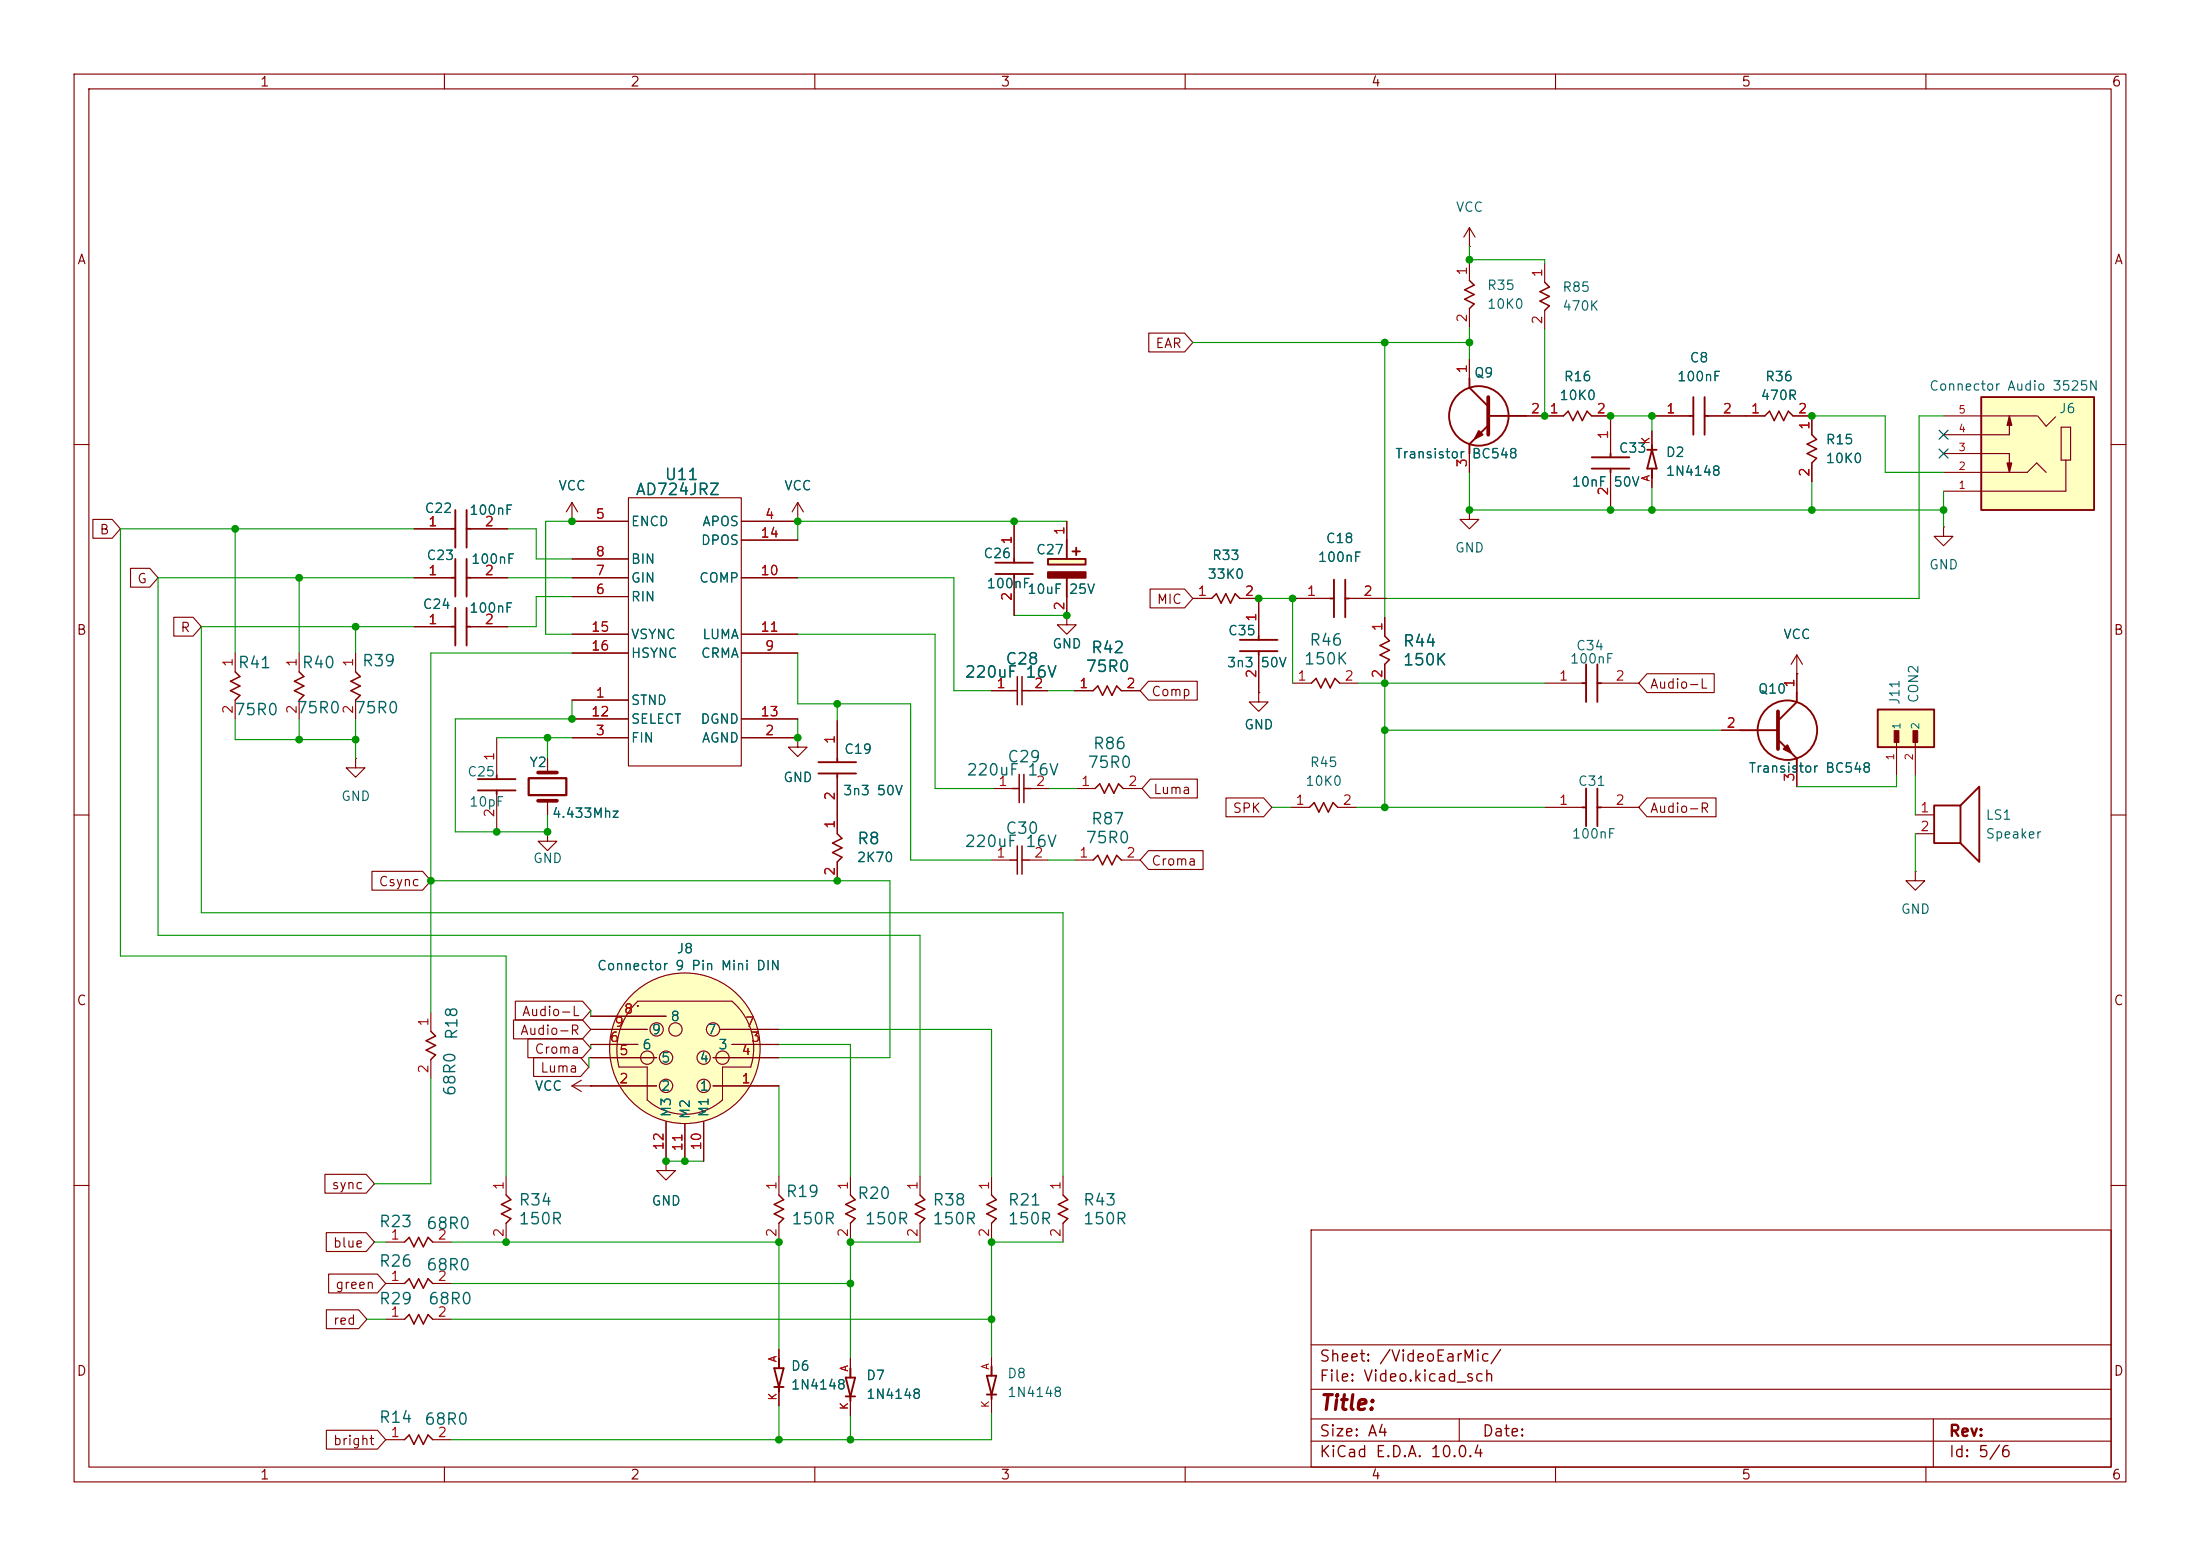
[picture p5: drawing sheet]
<svg xmlns="http://www.w3.org/2000/svg" width="297mm" height="210mm" viewBox="0 0 297 210" stroke-linecap="round" stroke-linejoin="round" font-family="sans-serif">
<g fill="none" stroke="#840000" stroke-width=".15">
<path d="M10 10h277v190h-277zM12 12h273v186h-273zM60 10v2M110 10v2M160 10v2M210 10v2M260 10v2M198.4 33.3h.1M198.4 30.7v2.6M198.4 35.3v2.5M198.4 30.7l-.8 1.3M198.4 30.7l.7 1.3"/>
<path d="M208.5 35.6v2.5M198.4 41.7v2.5M198.4 48.5v2.6M206 56.1h5.1M208.5 41.9v2.6M214.9 56.1h2.5M10 60h2M55.9 78h5.1M63.5 78h5.1M77.2 70.4h.1M77.2 78h7.6M77.2 70.4h7.6"/>
<path d="M77.2 75.4h7.6M77.2 67.8l-.7 1.3M77.2 67.8l.8 1.3M77.2 67.8v2.6M84.8 67.2h15.3v36.2h-15.3zM100.1 78h7.6M100.1 70.4h7.6M100.1 72.9h7.6M198.4 68.8v1.3h1.2l-1.2 1.3-1.3-1.3h1.3M198.4 68.8h.1M198.4 61.2v2.6M285 60h2"/>
<path d="M77.2 94.5h7.6M77.2 99.6h7.6M77.2 80.5h7.6M77.2 88.1h7.6M77.2 85.6h7.6M77.2 97h7.6M100.1 99.6h7.6M100.1 88.1h7.6M100.1 85.6h7.6M100.1 97h7.6M107.7 99.6v1.2h1.3l-1.3 1.3-1.3-1.3h1.3M107.7 99.6h.1"/>
<path d="M113 97.3v5.1M133.9 93.2h2.5M138.9 93.2h2.6M144 83.1v1.2h1.3l-1.3 1.3-1.3-1.3h1.3M144 83.1h.1M169.9 93.5v1.2h1.3l-1.3 1.3-1.2-1.3h1.2M169.9 93.5h.1M174.5 80.8h5.1M174.5 92.2h2.5M180.8 92.2h2.6M182.1 80.8h5.1M186.9 83.3v2.6"/>
<path d="M186.9 89.7v2.5M10 110h2M73.9 102.4v1.9M73.9 108.1v1.9M113 104.9v7.6M113 116.3v2.6M133.9 116.1h2.5M138.9 116.1h2.6M174.2 109h2.6M180.6 109h2.5M285 110h2M79.8 138.9h7.6"/>
<path d="M79.8 137.2h10.1M86.1 135.1h12.7a8.3 8.3 0 0 1 2.5 8.9h-3.8v4.5a7.6 7.6 0 0 1-10.1 0v-4.5h-3.8a9.1 9.1 0 0 1 2.5-8.9zM97.3 138.9h7.9M68.3 158.8v2.5M79.8 146.6h8.8M79.8 141h6.3M79.8 142.7h8.8M89.9 156.7v1.3h1.3l-1.3 1.3-1.3-1.3h1.3M89.9 156.7h.1M89.9 151.4v5.3M92.5 151.6v5.1M95 151.4v5.3"/>
<path d="M96.3 146.6h8.9M96.3 142.7h8.9M98.8 141h6.4M105.2 158.8v2.5M114.8 158.8v2.5M124.2 158.8v2.5M133.9 158.8v2.5M10 160h2M52.1 167.6h2.5M52.1 173.2h2.5M58.4 167.6h2.6M58.4 173.2h2.6"/>
<path d="M68.3 165.1v2.5M105.2 165.1v2.5M114.8 165.1v2.5M124.2 165.1v2.5M133.9 165.1v2.5M177 166h108v32h-108zM285 160h2M60 198v2M105.2 182.1v2.6M105.2 187.2v2.5M110 198v2M114.8 183.4v2.5"/>
<path d="M114.8 188.5v2.5M133.9 183.1v2.6M133.9 188.2v2.6M160 198v2M177 194.5h108M177 191.5h108M177 187.5h108M177 181.5h108M197 191.5v3M210 198v2M260 198v2M261 191.5v6.5"/>
<circle cx="88.6" cy="138.9" r=".9"/>
<circle cx="91.2" cy="138.9" r=".9"/>
<circle cx="96.3" cy="138.9" r=".9"/>
<circle cx="87.4" cy="142.7" r=".9"/>
<circle cx="89.9" cy="146.6" r=".9"/>
<circle cx="89.9" cy="142.7" r=".9"/>
<circle cx="92.5" cy="141.5" r="10.2"/>
<circle cx="95" cy="142.7" r=".9"/>
<circle cx="95" cy="146.6" r=".9"/>
<circle cx="97.5" cy="142.7" r=".9"/>
</g>
<g fill="none" stroke="#840000" stroke-width=".2">
<path d="M198.4 37.8l.6 .7-1.3 .6 1.3 .7-1.3 .6 1.3 .6-.6 .7M208.5 38.1l.7 .6-1.3 .7 1.3 .6-1.3 .6 1.3 .7-.7 .6M211.1 56.1l.6-.6 .6 1.3 .7-1.3 .6 1.3 .6-1.3 .7 .6M136.4 93.2h.9M137.3 91.3v3.8M138 93.2h.9M138 91.3v3.8M177 92.2l.7-.6 .6 1.2 .6-1.2 .7 1.2 .6-1.2 .6 .6M186.9 85.9l.7 .6-1.3 .6 1.3 .7-1.3 .6 1.3 .6-.7 .7M113 112.5l.7 .7-1.3 .6 1.3 .6-1.3 .7 1.3 .6-.7 .6M136.4 116.1h.9M137.3 114.2v3.8"/>
<path d="M138 114.2v3.8M138 116.1h.9M176.8 109l.6-.7 .7 1.3 .6-1.3 .6 1.3 .7-1.3 .6 .7M54.6 167.6l.6-.6 .7 1.3 .6-1.3 .6 1.3 .7-1.3 .6 .6M54.6 173.2l.6-.6 .7 1.3 .6-1.3 .6 1.3 .7-1.3 .6 .6M68.3 161.3l.7 .6-1.3 .7 1.3 .6-1.3 .6 1.3 .7-.7 .6M105.2 161.3l.6 .6-1.3 .7 1.3 .6-1.3 .6 1.3 .7-.6 .6M114.8 161.3l.6 .6-1.2 .7 1.2 .6-1.2 .6 1.2 .7-.6 .6M124.2 161.3l.6 .6-1.2 .7 1.2 .6-1.2 .6 1.2 .7-.6 .6M133.9 161.3l.6 .6-1.3 .7 1.3 .6-1.3 .6 1.3 .7-.6 .6"/>
</g>
<g fill="none" stroke="#840000" stroke-width=".25">
<path d="M198.4 51.1v1.2l2.5 2.6M200.9 56.1h5.1M200.9 57.4l-2.5 2.5v1.3M61 78h.5M61.5 75.4v5.1M63 78h.5M63 75.4v5.1M180.1 78.2v5.1M181.6 78.2v5.1M179.6 80.8h.5M181.6 80.8h.5M110.5 102.9h5.1"/>
<path d="M110.5 104.4h5.1M113 102.4v.5M113 104.4v.5M104.5 184.7h1.3l-.6 2.5zM104.5 187.2h1.3M105.2 183.4v1.3M105.2 187.2v.6M114.2 185.9h1.2l-.6 2.6zM114.2 188.5h1.2M114.8 184.7v1.2M114.8 188.5v.6M133.2 185.7h1.3l-.6 2.5z"/>
<path d="M133.2 188.2h1.3M133.9 184.4v1.3M133.9 188.2v.6"/>
<circle cx="199.6" cy="56.1" r="4"/>
</g>
<circle cx="92.5" cy="141.5" r="10.2" fill="#ffffc2" stroke="#ffffc2" stroke-width=".14"/>
<circle cx="86.1" cy="135.8" r=".08" fill="#840000" stroke="#840000" stroke-width=".14"/>
<path d="M200.9 53.6v5.1M72.6 104.3h2.6M72.6 108.1h2.6" fill="none" stroke="#840000" stroke-width=".51"/>
<path d="M199.6 58.2l.6 .5-1.1 .5z" fill="#840000" stroke="#840000" stroke-width=".25"/>
<path d="M71.4 105h5.1v2.3h-5.1z" fill="none" stroke="#840000" stroke-width=".3"/>
<path d="M141.5 75.4h5.1v.8h-5.1z" fill="#ffffc2"/>
<g fill="none" stroke="#840000" stroke-width=".25">
<path d="M61 71.4h.5M61.5 68.8v5.1M63 68.8v5.1M63 71.4h.5M141.5 75.4h5.1v.8h-5.1zM144 72.9v2.5M144 78v2.5M144.8 74.4h1M145.3 73.9v1M214.9 61.7h5.1M214.9 63.2h5.1M217.4 61.2v.5"/>
<path d="M217.4 63.2v.6M61 84.6h.5M61.5 82v5.1M63 84.6h.5M63 82v5.1M64.5 105.2h5.1M64.5 106.7h5.1M67.1 104.6v.6M67.1 106.7v.5"/>
</g>
<path d="M141.5 77.2h5.1v.8h-5.1z" fill="#840000" stroke="#840000" stroke-width=".25"/>
<g fill="none" stroke="#840000" stroke-width=".15">
<path d="M217.4 56.1v5.1M55.9 71.4h5.1M63.5 71.4h5.1M144 70.4v2.5M217.4 63.8v5M262.4 71.1v1.3h1.3l-1.3 1.3-1.3-1.3h1.3M262.4 71.1h.1M31.7 88.1v2.6M31.7 94.5v2.5M40.4 88.1v2.6M40.4 94.5v2.5M48 88.1v2.6"/>
<path d="M48 94.5v2.5M55.9 84.6h5.1M63.5 84.6h5.1M67.1 99.6v5M144 80.5v2.6M145 93.2h2.6M151.4 93.2h2.5M48 102.4v1.2h1.3l-1.3 1.3-1.3-1.3h1.3M48 102.4h.1M67.1 107.2v5.1M73.9 112.3v1.2h1.3l-1.3 1.3-1.3-1.3h1.3M73.9 112.3h.1"/>
<path d="M134.1 106.4h2.6M139.2 106.4h2.5M145 116.1h2.6M145.3 106.4h2.5M151.4 116.1h2.5M151.6 106.4h2.6M58.2 136.7v2.5M58.2 143v2.5M77.2 146.6l1.3 .7M77.2 146.6h2.6M78.5 145.8l-1.3 .8M79.8 146.6h.1"/>
<path d="M143.5 158.8v2.5M52.1 178.1h2.5M58.4 178.1h2.6M143.5 165.1v2.5M52.1 194.3h2.5M58.4 194.3h2.6"/>
</g>
<g fill="none" stroke="#840000" stroke-width=".2">
<path d="M31.7 90.7l.7 .6-1.3 .6 1.3 .7-1.3 .6 1.3 .7-.7 .6M40.4 90.7l.6 .6-1.2 .6 1.2 .7-1.2 .6 1.2 .7-.6 .6M48 90.7l.6 .6-1.2 .6 1.2 .7-1.2 .6 1.2 .7-.6 .6M147.6 93.2l.6-.6 .6 1.3 .7-1.3 .6 1.3 .6-1.3 .7 .6M136.7 106.4h.9M137.6 104.5v3.8M138.2 106.4h1M138.2 104.5v3.8M147.6 116.1l.6-.7 .6 1.3 .7-1.3 .6 1.3 .6-1.3 .7 .7M147.8 106.4l.7-.6 .6 1.3 .6-1.3 .7 1.3 .6-1.3 .6 .6M58.2 139.2l.6 .6-1.3 .7 1.3 .6-1.3 .6 1.3 .7-.6 .6M54.6 178.1l.6-.7 .7 1.3 .6-1.3 .6 1.3 .7-1.3 .6 .7"/>
<path d="M143.5 161.3l.6 .6-1.2 .7 1.2 .6-1.2 .6 1.2 .7-.6 .6M54.6 194.3l.6-.6 .7 1.2 .6-1.2 .6 1.2 .7-1.2 .6 .6"/>
</g>
<path d="M267.5 53.6h15.2v15.2h-15.2z" fill="#ffffc2"/>
<g fill="none" stroke="#840000" stroke-width=".25">
<path d="M228.1 56.1h.5M228.6 53.6v5.1M230.1 56.1h.5M230.1 53.6v5.1M267.5 53.6h15.2v15.2h-15.2zM222.4 60.7h1.2M223 60.1v.6M223 63.2v1.3M223 60.7l.6 2.5h-1.2zM213.6 92.2h.5M214.1 89.7v5M215.6 92.2h.6"/>
<path d="M215.6 89.7v5M213.6 109h.5M214.1 106.4v5.1M215.6 106.4v5.1M215.6 109h.6M261.1 108.7h3.6v5.1h-3.6zM264.7 108.7l2.5-2.5v10.1l-2.5-2.5"/>
</g>
<g fill="none" stroke="#840000" stroke-width=".15">
<path d="M223 56.1h5.1M223 58.2v2.5M230.6 56.1h7.7M242.1 56.1h2.5v2.6M262.4 56.1h12.6M271.3 56.1v2.6h-8.9M275.1 56.1l1.1 1.4 1.3-1.2M278.3 57.7h1.2v4.4h-1.2zM223 63.2v2.6M244.6 62.5v2.5M262.4 63.8h11.3l1.3-1.3 1.2 1.3M262.4 61.2h8.9v2.6"/>
<path d="M278.9 62.1v4.2h-16.5M208.5 92.2h5.1M216.2 92.2h5M208.5 109h5.1M216.2 109h5M258.6 117.6v1.3h1.2l-1.2 1.2-1.3-1.2h1.3M258.6 117.6h.1M258.6 110h2.5M258.6 112.5h2.5"/>
</g>
<g fill="#840000" stroke="#840000" stroke-width=".15">
<path d="M271 62.5h.6l-.3 1.3z"/>
<path d="M271.3 56.1l.3 1.3h-.6z"/>
</g>
<path d="M238.3 56.1l.6-.6 .6 1.3 .7-1.3 .6 1.3 .6-1.3 .7 .6M244.6 58.7l.6 .6-1.2 .6 1.2 .7-1.2 .6 1.2 .6-.6 .7" fill="none" stroke="#840000" stroke-width=".2"/>
<path d="M253.5 95.8h7.6v5h-7.6z" fill="#ffffc2"/>
<g fill="none" stroke="#840000" stroke-width=".25">
<path d="M134.4 75.9h5M134.4 77.5h5M136.9 75.4v.5M136.9 77.5v.5M167.4 86.4h5.1M167.4 87.9h5.1M169.9 85.9v.5M169.9 87.9v.5M234.9 98.6h5.1M240 99.8l2.6 2.6v1.2M242.6 93.5v1.2l-2.6 2.6M253.5 95.8h7.6v5h-7.6z"/>
<circle cx="241.3" cy="98.6" r="4"/>
</g>
<g fill="#840000" stroke="#840000" stroke-width=".14">
<path d="M255.7 98.6h.6v1.6h-.6z"/>
<path d="M258.3 98.6h.6v1.6h-.6z"/>
</g>
<g fill="none" stroke="#840000" stroke-width=".15">
<path d="M155.1 45h4.8l1.1 1.2-1.1 1.3h-4.8zM198.4 48.5v2.6M206 56.1h5.1M214.9 56.1h2.5v5.1M223 56.1h5.1M223 58.2v2.5M230.6 56.1h7.7M242.1 56.1h2.5v2.6M12.5 70.1h2.6l1.2 1.3-1.2 1.2h-2.6zM17.6 76.7h2.6l1.1 1.3-1.1 1.2h-2.6zM55.9 71.4h5.1M55.9 78h5.1"/>
<path d="M63.5 71.4h5.1M63.5 78h5.1M77.2 70.4h.1M77.2 78h7.6M77.2 70.4h7.6M77.2 75.4h7.6M100.1 78h7.6M100.1 70.4h7.6M100.1 72.9h7.6M107.7 70.4h.1M107.7 67.8l-.8 1.3M107.7 67.8l.8 1.3"/>
<path d="M107.7 67.8v2.6M136.9 70.4v5M136.9 78v5.1M144 70.4v2.5M155.3 79.5h4.6l1.1 1.3-1.1 1.2h-4.6zM198.4 61.2v2.6M217.4 63.8v5M223 63.2v2.6M244.6 62.5v2.5M23.5 83.3h2.6l1.1 1.3-1.1 1.3h-2.6zM55.9 84.6h5.1M63.5 84.6h5.1"/>
<path d="M77.2 94.5h7.6M77.2 99.6h7.6M77.2 80.5h7.6M77.2 88.1h7.6M77.2 85.6h7.6M77.2 97h7.6M100.1 99.6h7.6M100.1 88.1h7.6M100.1 85.6h7.6M100.1 97h7.6M107.7 99.6h.1M113 97.3v5.1"/>
<path d="M133.9 93.2h2.5M138.9 93.2h2.6M144 83.1h.1M144 80.5v2.6M145 93.2h2.6M151.4 93.2h2.5M155 91.9h6.6v2.6h-6.6l-1.1-1.3zM161 80.8h2.6M167.4 80.8h2.5v5.1M169.9 93.5h.1M169.9 88.4v5.1M174.5 80.8h5.1"/>
<path d="M182.1 80.8h5.1M186.9 83.3v2.6M186.9 89.7v2.5M222.3 90.9h9.1v2.6h-9.1l-1.1-1.3zM232.4 98.6h2.5M242.6 90.9h.1M242.6 88.4l-.8 1.3M242.6 88.4l.7 1.3M242.6 88.4v5.1M256 99.6v5M258.6 99.6v5M50.2 117.6h6.9l1.1 1.3-1.1 1.2h-6.9z"/>
<path d="M73.9 102.4v1.2M73.9 108.7v1.3M113 104.9v7.6M113 116.3v2.6M155 114.8h7.4v2.5h-7.4l-1.1-1.2zM155.3 105.2h6.3v2.5h-6.3l-1.1-1.3zM165.5 107.7h5.1l1.1 1.3-1.1 1.2h-5.1zM222.3 107.7h9.4v2.5h-9.4l-1.1-1.2zM242.6 103.6v2.6M69.3 137.7h9.3l1.2 1.2-1.2 1.3h-9.3zM69.6 135.1h9l1.2 1.3-1.2 1.3h-9zM79.8 138.9h7.6"/>
<path d="M79.8 137.2h10.1M97.3 138.9h7.9M43.9 158.5h5.5l1.1 1.3-1.1 1.2h-5.5zM71.3 140.2h7.3l1.2 1.3-1.2 1.2h-7.3zM72 142.7h6.4l1.1 1.3-1.1 1.3h-6.4zM79.8 146.6h.1M79.8 146.6h8.8M79.8 141h6.3M79.8 142.7h8.8M89.9 156.7h.1M89.9 151.4v5.3M92.5 151.6v5.1"/>
<path d="M95 151.4v5.3M96.3 146.6h8.9M96.3 142.7h8.9M98.8 141h6.4M44 166.4h5.4l1.1 1.2-1.1 1.3h-5.4zM44.1 176.8h4.3l1.1 1.3-1.1 1.2h-4.3zM44.4 172h6.6l1.1 1.2-1.1 1.3h-6.6zM44.1 193h6.9l1.1 1.3-1.1 1.3h-6.9zM105.2 182.1v2.6M105.2 187.2v2.5M114.8 183.4v2.5M114.8 188.5v2.5"/>
</g>
<path d="M240 96v5.1" fill="none" stroke="#840000" stroke-width=".51"/>
<path d="M240.8 101.1l.5-.5 .5 1z" fill="#840000" stroke="#840000" stroke-width=".25"/>
<path d="M163.6 80.8l.6-.7 .6 1.3 .7-1.3 .6 1.3 .7-1.3 .6 .7" fill="none" stroke="#840000" stroke-width=".2"/>
<g fill="none" stroke="#009600" stroke-width=".15">
<path d="M198.4 33.3v2M198.4 35.1h10.1v.5M161 46.2h37.4M186.9 46.2v37.1M198.4 44.2v4.3M208.5 44.5v11.6M217.4 56.1h5.6v2.1M244.6 56.1h9.9v7.7h7.9M262.4 56.1h-3.3v24.7h-71.9M31.7 71.4v16.7M40.4 78v10.1M55.9 78h-34.6v48.2h102.9v32.6"/>
<path d="M55.9 71.4h-39.6v57.6h52v29.8M68.6 78h8.6M68.6 71.4h3.8v4h4.8M77.2 70.4h-3.5v15.2h3.5M107.7 78h21.1v15.2h5.1M144 70.4h-36.3v2.5M198.4 63.8v5h64M223 65.8v3M244.6 65v3.8M262.4 66.3v4.8M31.7 97v2.8h16.3M40.4 97v2.8"/>
<path d="M48 84.6v3.5M48 97v5.4M55.9 84.6h-28.7v38.6h116.3v35.6M67.1 99.6h10.1M73.9 99.6v2.8M77.2 80.5h-4.8v4.1h-3.8M77.2 94.5v2.5h-15.7v15.3h12.4v-2.3M77.2 88.1h-19v48.6M107.7 88.1v6.9h15.2v21.1h11M107.7 85.6h18.5v20.8h7.9M107.7 97v2.6M113 95v2.3"/>
<path d="M136.9 83.1h7.1M141.5 93.2h3.5M169.9 80.8h4.6v11.4M183.4 92.2h25.1M186.9 98.6h45.5M186.9 92.2v16.8M58.2 118.9h61.9v23.8h-14.9M141.5 116.1h3.5M141.7 106.4h3.6M171.7 109h2.5M183.1 109h25.4M256 104.6v1.6h-13.4"/>
<path d="M258.6 104.6v5.4M258.6 112.5v5.1M79.8 136.4v.8M105.2 138.9h28.7v19.9M58.2 145.5v14.3h-7.7M79.8 142.7h-.3v1.3M79.8 141v.5M89.9 156.7h5.1M105.2 141h9.6v17.8M105.2 146.6v12.2M49.5 178.1h2.6M50.5 167.6h1.6"/>
<path d="M61 167.6h44.2v14.5M61 173.2h53.8M61 178.1h72.9M124.2 167.6h-9.4v15.8M143.5 167.6h-9.6v15.5M105.2 189.7v4.6M114.8 191v3.3M133.9 190.8v3.5h-72.9"/>
</g>
<path d="M261.8 58.1l1.2 1.2M263 58.1l-1.2 1.2M261.8 60.6l1.2 1.2M263 60.6l-1.2 1.2" fill="none" stroke="#000084" stroke-width=".15"/>
<g fill="#009600" stroke="#009600" stroke-width=".14">
<circle cx="114.8" cy="167.6" r=".46"/>
<circle cx="105.2" cy="167.6" r=".46"/>
<circle cx="92.5" cy="156.7" r=".46"/>
<circle cx="89.9" cy="156.7" r=".46"/>
<circle cx="58.2" cy="118.9" r=".46"/>
<circle cx="67.1" cy="112.3" r=".46"/>
<circle cx="68.3" cy="167.6" r=".46"/>
<circle cx="73.9" cy="112.3" r=".46"/>
<circle cx="208.5" cy="56.1" r=".46"/>
<circle cx="217.4" cy="68.8" r=".46"/>
<circle cx="198.4" cy="46.2" r=".46"/>
<circle cx="186.9" cy="46.2" r=".46"/>
<circle cx="198.4" cy="35.1" r=".46"/>
<circle cx="174.5" cy="80.8" r=".46"/>
<circle cx="186.9" cy="92.2" r=".46"/>
<circle cx="114.8" cy="194.3" r=".46"/>
<circle cx="105.2" cy="194.3" r=".46"/>
<circle cx="114.8" cy="173.2" r=".46"/>
<circle cx="133.9" cy="167.6" r=".46"/>
<circle cx="133.9" cy="178.1" r=".46"/>
<circle cx="113" cy="95" r=".46"/>
<circle cx="107.7" cy="99.6" r=".46"/>
<circle cx="113" cy="118.9" r=".46"/>
<circle cx="40.4" cy="99.8" r=".46"/>
<circle cx="31.7" cy="71.4" r=".46"/>
<circle cx="40.4" cy="78" r=".46"/>
<circle cx="48" cy="99.8" r=".46"/>
<circle cx="48" cy="84.6" r=".46"/>
<circle cx="223" cy="56.1" r=".46"/>
<circle cx="217.4" cy="56.1" r=".46"/>
<circle cx="262.4" cy="68.8" r=".46"/>
<circle cx="244.6" cy="56.1" r=".46"/>
<circle cx="223" cy="68.8" r=".46"/>
<circle cx="244.6" cy="68.8" r=".46"/>
<circle cx="107.7" cy="70.4" r=".46"/>
<circle cx="198.4" cy="68.8" r=".46"/>
<circle cx="186.9" cy="109" r=".46"/>
<circle cx="186.9" cy="98.6" r=".46"/>
<circle cx="77.2" cy="97" r=".46"/>
<circle cx="73.9" cy="99.6" r=".46"/>
<circle cx="77.2" cy="70.4" r=".46"/>
<circle cx="169.9" cy="80.8" r=".46"/>
<circle cx="144" cy="83.1" r=".46"/>
<circle cx="136.9" cy="70.4" r=".46"/>
</g>
<text font-size="2" fill="#840000" x="178" y="190.8">Title:</text>
<g font-size="1.5" fill="#006464">
<text x="89.6" y="65.2">U11</text>
<text x="85.7" y="67.2">AD724JRZ</text>
<text x="147.2" y="88.5">R42</text>
<text x="176.7" y="87.5">R46</text>
<text x="189.3" y="87.7">R44</text>
<text x="32" y="90.6">R41</text>
<text x="40.6" y="90.6">R40</text>
<text x="48.8" y="90.3">R39</text>
<text x="130.1" y="91.8">220uF</text>
<text x="135.6" y="90.1">C28</text>
<text x="138.3" y="91.8">16V</text>
<text x="146.5" y="91.1">75R0</text>
<text x="175.9" y="90.1">150K</text>
<text x="189.3" y="90.2">150K</text>
<text x="31.5" y="96.9">75R0</text>
<text x="39.9" y="96.7">75R0</text>
<text x="47.8" y="96.7">75R0</text>
<text x="147.4" y="101.5">R86</text>
<text x="130.4" y="105.1">220uF</text>
<text x="135.9" y="103.3">C29</text>
<text x="138.6" y="105.1">16V</text>
<text x="146.7" y="104">75R0</text>
<text x="135.6" y="112.9">C30</text>
<text x="147.2" y="111.7">R87</text>
<text x="115.6" y="114.3">R8</text>
<text x="130.1" y="114.7">220uF</text>
<text x="138.3" y="114.7">16V</text>
<text x="146.5" y="114.2">75R0</text>
<text x="62.1" y="140.5" transform="rotate(-90 62.1 140.5)">R18</text>
<text x="61.9" y="148" transform="rotate(-90 61.9 148)">68R0</text>
<text x="106" y="161.9">R19</text>
<text x="51.1" y="166">R23</text>
<text x="57.4" y="166.3">68R0</text>
<text x="69.9" y="163.1">R34</text>
<text x="69.9" y="165.6">150R</text>
<text x="106.7" y="165.6">150R</text>
<text x="115.6" y="162.2">R20</text>
<text x="116.6" y="165.6">150R</text>
<text x="125.8" y="163.1">R38</text>
<text x="125.8" y="165.6">150R</text>
<text x="135.9" y="163.1">R21</text>
<text x="135.9" y="165.6">150R</text>
<text x="146.1" y="163.1">R43</text>
<text x="146.1" y="165.6">150R</text>
<text x="51.1" y="171.3">R26</text>
<text x="57.4" y="171.9">68R0</text>
<text x="51.1" y="176.4">R29</text>
<text x="57.7" y="176.4">68R0</text>
<text x="51.1" y="192.4">R14</text>
<text x="57.2" y="192.7">68R0</text>
</g>
<g font-size="1.5" fill="#840000">
<text x="178" y="184.2">Sheet: /VideoEarMic/</text>
<text x="178" y="186.9">File: Video.kicad_sch</text>
<text x="178" y="197.1">KiCad E.D.A. 10.0.4</text>
<text x="178" y="194.3">Size: A4</text>
<text x="200" y="194.3">Date:</text>
<text x="263" y="194.3">Rev:</text>
<text x="263" y="197.1">Id: 5/6</text>
</g>
<g font-size="1.3" fill="#840000">
<text x="35" y="12">1</text>
<text x="85" y="12">2</text>
<text x="135" y="12">3</text>
<text x="185" y="12">4</text>
<text x="235" y="12">5</text>
<text x="285" y="12">6</text>
<text x="10.3" y="36">A</text>
<text x="285.3" y="36">A</text>
<text x="155.9" y="47.3">EAR</text>
<text x="13.4" y="72.4">B</text>
<text x="18.4" y="79">G</text>
<text x="156.1" y="81.8">MIC</text>
<text x="10.3" y="86">B</text>
<text x="24.3" y="85.6">R</text>
<text x="285.3" y="86">B</text>
<text x="155.4" y="94.3">Comp</text>
<text x="222.7" y="93.3">Audio-L</text>
<text x="155.6" y="107.5">Luma</text>
<text x="166.3" y="110">SPK</text>
<text x="222.7" y="110">Audio-R</text>
<text x="51" y="119.9">Csync</text>
<text x="155.4" y="117.1">Croma</text>
<text x="10.3" y="136">C</text>
<text x="70.4" y="137.5">Audio-L</text>
<text x="285.3" y="136">C</text>
<text x="70.1" y="140">Audio-R</text>
<text x="72.1" y="142.5">Croma</text>
<text x="72.9" y="145.1">Luma</text>
<text x="44.7" y="160.8">sync</text>
<text x="44.9" y="168.7">blue</text>
<text x="44.9" y="179.1">red</text>
<text x="45.2" y="174.3">green</text>
<text x="10.3" y="186">D</text>
<text x="285.3" y="186">D</text>
<text x="44.9" y="195.4">bright</text>
<text x="35" y="200">1</text>
<text x="85" y="200">2</text>
<text x="135" y="200">3</text>
<text x="185" y="200">4</text>
<text x="235" y="200">5</text>
<text x="285" y="200">6</text>
</g>
<g font-size="1.3" fill="#006464">
<text x="196.5" y="28.9">VCC</text>
<text x="200.7" y="42">10K0</text>
<text x="200.7" y="39.5">R35</text>
<text x="210.8" y="39.7">R85</text>
<text x="210.8" y="42.2">470K</text>
<text x="198.9" y="51.3">Q9</text>
<text x="211" y="51.8">R16</text>
<text x="226.3" y="51.8">100nF</text>
<text x="228" y="49.2">C8</text>
<text x="238.2" y="51.8">R36</text>
<text x="260.4" y="53">Connector Audio 3525N</text>
<text x="210.4" y="54.3">10K0</text>
<text x="237.6" y="54.3">470R</text>
<text x="277.9" y="56.1">J6</text>
<text x="188.3" y="62.2">Transistor</text>
<text x="198.6" y="62.2">BC548</text>
<text x="212.1" y="66">10nF</text>
<text x="217.7" y="66">50V</text>
<text x="218.4" y="61.4">C33</text>
<text x="224.8" y="62">D2</text>
<text x="224.8" y="64.5">1N4148</text>
<text x="246.4" y="62.8">10K0</text>
<text x="246.4" y="60.3">R15</text>
<text x="57.2" y="69.6">C22</text>
<text x="63.3" y="69.8">100nF</text>
<text x="75.3" y="66.5">VCC</text>
<text x="85.1" y="71.3">ENCD</text>
<text x="94.7" y="71.3">APOS</text>
<text x="105.8" y="66.5">VCC</text>
<text x="57.5" y="75.9">C23</text>
<text x="63.5" y="76.4">100nF</text>
<text x="85.1" y="76.4">BIN</text>
<text x="94.5" y="73.9">DPOS</text>
<text x="132.7" y="75.6">C26</text>
<text x="139.8" y="75.1">C27</text>
<text x="163.5" y="75.9">R33</text>
<text x="177.8" y="76.2">100nF</text>
<text x="178.9" y="73.6">C18</text>
<text x="196.3" y="74.9">GND</text>
<text x="260.3" y="77.2">GND</text>
<text x="57" y="82.5">C24</text>
<text x="63.3" y="83">100nF</text>
<text x="85.1" y="81.5">RIN</text>
<text x="85.1" y="78.9">GIN</text>
<text x="94.3" y="78.9">COMP</text>
<text x="133.1" y="79.7">100nF</text>
<text x="138.6" y="80.5">10uF</text>
<text x="144.2" y="80.5">25V</text>
<text x="162.9" y="78.4">33K0</text>
<text x="85.1" y="86.6">VSYNC</text>
<text x="85.1" y="89.1">HSYNC</text>
<text x="94.5" y="89.1">CRMA</text>
<text x="94.7" y="86.6">LUMA</text>
<text x="142" y="87.8">GND</text>
<text x="165.7" y="86.1">C35</text>
<text x="211.8" y="89.9">100nF</text>
<text x="212.7" y="88.1">C34</text>
<text x="240.7" y="86.6">VCC</text>
<text x="85.1" y="95.5">STND</text>
<text x="165.5" y="90.4">3n3</text>
<text x="170.1" y="90.4">50V</text>
<text x="237.2" y="93.9">Q10</text>
<text x="256.7" y="95.2" transform="rotate(-90 256.7 95.2)">J11</text>
<text x="259.3" y="95" transform="rotate(-90 259.3 95)">CON2</text>
<text x="85.1" y="100.5">FIN</text>
<text x="85.1" y="98">SELECT</text>
<text x="94.5" y="98">DGND</text>
<text x="94.7" y="100.5">AGND</text>
<text x="167.9" y="98.8">GND</text>
<text x="63" y="105.1">C25</text>
<text x="71.4" y="103.8">Y2</text>
<text x="105.7" y="105.9">GND</text>
<text x="113.7" y="107.7">3n3 50V</text>
<text x="113.9" y="102.1">C19</text>
<text x="176.1" y="106.4">10K0</text>
<text x="176.7" y="103.8">R45</text>
<text x="212.9" y="106.4">C31</text>
<text x="236" y="104.6">Transistor BC548</text>
<text x="46" y="108.4">GND</text>
<text x="63.3" y="109.2">10pF</text>
<text x="74.4" y="110.7">4.433Mhz</text>
<text x="212.1" y="113.5">100nF</text>
<text x="268" y="111">LS1</text>
<text x="268" y="113.5">Speaker</text>
<text x="71.9" y="116.8">GND</text>
<text x="115.6" y="116.7">2K70</text>
<text x="256.5" y="123.7">GND</text>
<text x="80.5" y="131.3">Connector 9 Pin Mini DIN</text>
<text x="91.3" y="129">J8</text>
<text x="86.6" y="141.9">6</text>
<text x="87.9" y="139.9">9</text>
<text x="89.2" y="143.7">5</text>
<text x="90.4" y="138.1">8</text>
<text x="94.3" y="143.7">4</text>
<text x="95.4" y="139.9">7</text>
<text x="96.9" y="141.9">3</text>
<text x="72.1" y="147.5">VCC</text>
<text x="89.2" y="147.5">2</text>
<text x="94.3" y="147.5">1</text>
<text x="90.9" y="150.9" transform="rotate(-90 90.9 150.9)">M3</text>
<text x="93.4" y="151.1" transform="rotate(-90 93.4 151.1)">M2</text>
<text x="96" y="150.9" transform="rotate(-90 96 150.9)">M1</text>
<text x="87.9" y="163">GND</text>
<text x="106.7" y="185.3">D6</text>
<text x="106.7" y="187.9">1N4148</text>
<text x="116.8" y="186.6">D7</text>
<text x="116.8" y="189.1">1N4148</text>
<text x="135.9" y="186.3">D8</text>
<text x="135.9" y="188.9">1N4148</text>
</g>
<g font-size="1.3" fill="#a90000">
<text x="198.3" y="37.3" transform="rotate(-90 198.3 37.3)">1</text>
<text x="208.5" y="37.5" transform="rotate(-90 208.5 37.5)">1</text>
<text x="198.3" y="43.6" transform="rotate(-90 198.3 43.6)">2</text>
<text x="208.5" y="43.9" transform="rotate(-90 208.5 43.9)">2</text>
<text x="198.3" y="50.5" transform="rotate(-90 198.3 50.5)">1</text>
<text x="206.6" y="56.1">2</text>
<text x="209.1" y="56.1">1</text>
<text x="215.4" y="56.1">2</text>
<text x="217.4" y="59.4" transform="rotate(-90 217.4 59.4)">1</text>
<text x="224.8" y="56.1">1</text>
<text x="232.5" y="56.1">2</text>
<text x="236.3" y="56.1">1</text>
<text x="242.6" y="56.1">2</text>
<text x="244.6" y="58.1" transform="rotate(-90 244.6 58.1)">1</text>
<text x="198.3" y="63.2" transform="rotate(-90 198.3 63.2)">3</text>
<text x="244.6" y="64.5" transform="rotate(-90 244.6 64.5)">2</text>
<text x="57.7" y="71.3">1</text>
<text x="65.3" y="71.3">2</text>
<text x="80.3" y="70.3">5</text>
<text x="103.2" y="70.3">4</text>
<text x="217.4" y="67" transform="rotate(-90 217.4 67)">2</text>
<text x="57.7" y="78">1</text>
<text x="65.3" y="78">2</text>
<text x="80.3" y="78">7</text>
<text x="80.3" y="75.4">8</text>
<text x="102.6" y="78">10</text>
<text x="102.6" y="72.9">14</text>
<text x="136.9" y="73.6" transform="rotate(-90 136.9 73.6)">1</text>
<text x="144" y="72.3" transform="rotate(-90 144 72.3)">1</text>
<text x="80.3" y="80.5">6</text>
<text x="136.9" y="81.2" transform="rotate(-90 136.9 81.2)">2</text>
<text x="144" y="82.5" transform="rotate(-90 144 82.5)">2</text>
<text x="161.6" y="80.7">1</text>
<text x="167.9" y="80.7">2</text>
<text x="176.3" y="80.7">1</text>
<text x="184" y="80.7">2</text>
<text x="57.7" y="84.6">1</text>
<text x="65.3" y="84.6">2</text>
<text x="79.7" y="85.6">15</text>
<text x="79.7" y="88.1">16</text>
<text x="102.6" y="85.6">11</text>
<text x="103.2" y="88.1">9</text>
<text x="169.9" y="84" transform="rotate(-90 169.9 84)">1</text>
<text x="186.9" y="85.3" transform="rotate(-90 186.9 85.3)">1</text>
<text x="31.7" y="90.1" transform="rotate(-90 31.7 90.1)">1</text>
<text x="40.4" y="90.1" transform="rotate(-90 40.4 90.1)">1</text>
<text x="48" y="90.1" transform="rotate(-90 48 90.1)">1</text>
<text x="80.3" y="94.5">1</text>
<text x="134.4" y="93.2">1</text>
<text x="139.5" y="93.2">2</text>
<text x="145.6" y="93.2">1</text>
<text x="151.9" y="93.2">2</text>
<text x="169.9" y="91.6" transform="rotate(-90 169.9 91.6)">2</text>
<text x="175.1" y="92.2">1</text>
<text x="181.4" y="92.2">2</text>
<text x="186.9" y="91.6" transform="rotate(-90 186.9 91.6)">2</text>
<text x="210.4" y="92.2">1</text>
<text x="218" y="92.2">2</text>
<text x="242.5" y="92.9" transform="rotate(-90 242.5 92.9)">1</text>
<text x="31.7" y="96.5" transform="rotate(-90 31.7 96.5)">2</text>
<text x="40.4" y="96.5" transform="rotate(-90 40.4 96.5)">2</text>
<text x="48" y="96.5" transform="rotate(-90 48 96.5)">2</text>
<text x="79.7" y="97">12</text>
<text x="80.3" y="99.5">3</text>
<text x="102.6" y="97">13</text>
<text x="103.2" y="99.5">2</text>
<text x="113" y="100.5" transform="rotate(-90 113 100.5)">1</text>
<text x="233" y="98.5">2</text>
<text x="67" y="102.8" transform="rotate(-90 67 102.8)">1</text>
<text x="134.7" y="106.4">1</text>
<text x="139.8" y="106.4">2</text>
<text x="145.9" y="106.4">1</text>
<text x="152.2" y="106.4">2</text>
<text x="242.5" y="105.6" transform="rotate(-90 242.5 105.6)">3</text>
<text x="67" y="110.4" transform="rotate(-90 67 110.4)">2</text>
<text x="113" y="112" transform="rotate(-90 113 112)">1</text>
<text x="113" y="108.1" transform="rotate(-90 113 108.1)">2</text>
<text x="174.8" y="108.9">1</text>
<text x="181.2" y="108.9">2</text>
<text x="210.4" y="108.9">1</text>
<text x="218" y="108.9">2</text>
<text x="259.1" y="110">1</text>
<text x="259.1" y="112.5">2</text>
<text x="113" y="118.3" transform="rotate(-90 113 118.3)">2</text>
<text x="134.4" y="116.1">1</text>
<text x="139.5" y="116.1">2</text>
<text x="145.6" y="116.1">1</text>
<text x="151.9" y="116.1">2</text>
<text x="84.1" y="137.1">8</text>
<text x="58.1" y="138.6" transform="rotate(-90 58.1 138.6)">1</text>
<text x="82.2" y="140.9">6</text>
<text x="82.9" y="138.9">9</text>
<text x="83.5" y="142.7">5</text>
<text x="100" y="142.7">4</text>
<text x="100.5" y="138.9">7</text>
<text x="101.3" y="140.9">3</text>
<text x="58.1" y="145" transform="rotate(-90 58.1 145)">2</text>
<text x="83.5" y="146.5">2</text>
<text x="100" y="146.5">1</text>
<text x="89.9" y="155.4" transform="rotate(-90 89.9 155.4)">12</text>
<text x="92.4" y="155.5" transform="rotate(-90 92.4 155.5)">11</text>
<text x="95" y="155.4" transform="rotate(-90 95 155.4)">10</text>
<text x="68.3" y="160.7" transform="rotate(-90 68.3 160.7)">1</text>
<text x="105.1" y="160.7" transform="rotate(-90 105.1 160.7)">1</text>
<text x="114.8" y="160.7" transform="rotate(-90 114.8 160.7)">1</text>
<text x="124.2" y="160.7" transform="rotate(-90 124.2 160.7)">1</text>
<text x="133.8" y="160.7" transform="rotate(-90 133.8 160.7)">1</text>
<text x="143.5" y="160.7" transform="rotate(-90 143.5 160.7)">1</text>
<text x="52.6" y="167.6">1</text>
<text x="59" y="167.6">2</text>
<text x="68.3" y="167.1" transform="rotate(-90 68.3 167.1)">2</text>
<text x="105.1" y="167.1" transform="rotate(-90 105.1 167.1)">2</text>
<text x="114.8" y="167.1" transform="rotate(-90 114.8 167.1)">2</text>
<text x="124.2" y="167.1" transform="rotate(-90 124.2 167.1)">2</text>
<text x="133.8" y="167.1" transform="rotate(-90 133.8 167.1)">2</text>
<text x="143.5" y="167.1" transform="rotate(-90 143.5 167.1)">2</text>
<text x="52.6" y="173.2">1</text>
<text x="59" y="173.2">2</text>
<text x="52.6" y="178">1</text>
<text x="59" y="178">2</text>
<text x="52.6" y="194.3">1</text>
<text x="59" y="194.3">2</text>
</g>
<g font-size="1" fill="#a90000">
<text x="264.3" y="58.6">4</text>
<text x="264.3" y="56.1">5</text>
<text x="222.9" y="65.1" transform="rotate(-90 222.9 65.1)">A</text>
<text x="222.9" y="60.1" transform="rotate(-90 222.9 60.1)">K</text>
<text x="264.3" y="63.7">2</text>
<text x="264.3" y="61.1">3</text>
<text x="264.3" y="66.2">1</text>
<text x="256" y="102.7" transform="rotate(-90 256 102.7)">1</text>
<text x="258.5" y="102.7" transform="rotate(-90 258.5 102.7)">2</text>
<text x="105.1" y="184" transform="rotate(-90 105.1 184)">A</text>
<text x="114.7" y="185.2" transform="rotate(-90 114.7 185.2)">A</text>
<text x="133.8" y="185" transform="rotate(-90 133.8 185)">A</text>
<text x="105.1" y="189.1" transform="rotate(-90 105.1 189.1)">K</text>
<text x="114.7" y="190.4" transform="rotate(-90 114.7 190.4)">K</text>
<text x="133.8" y="190.1" transform="rotate(-90 133.8 190.1)">K</text>
</g>
<g font-size="1" fill="#006464">
<text x="256.8" y="98.6" transform="rotate(-90 256.8 98.6)">1</text>
<text x="259.3" y="98.6" transform="rotate(-90 259.3 98.6)">2</text>
</g>
</svg>
